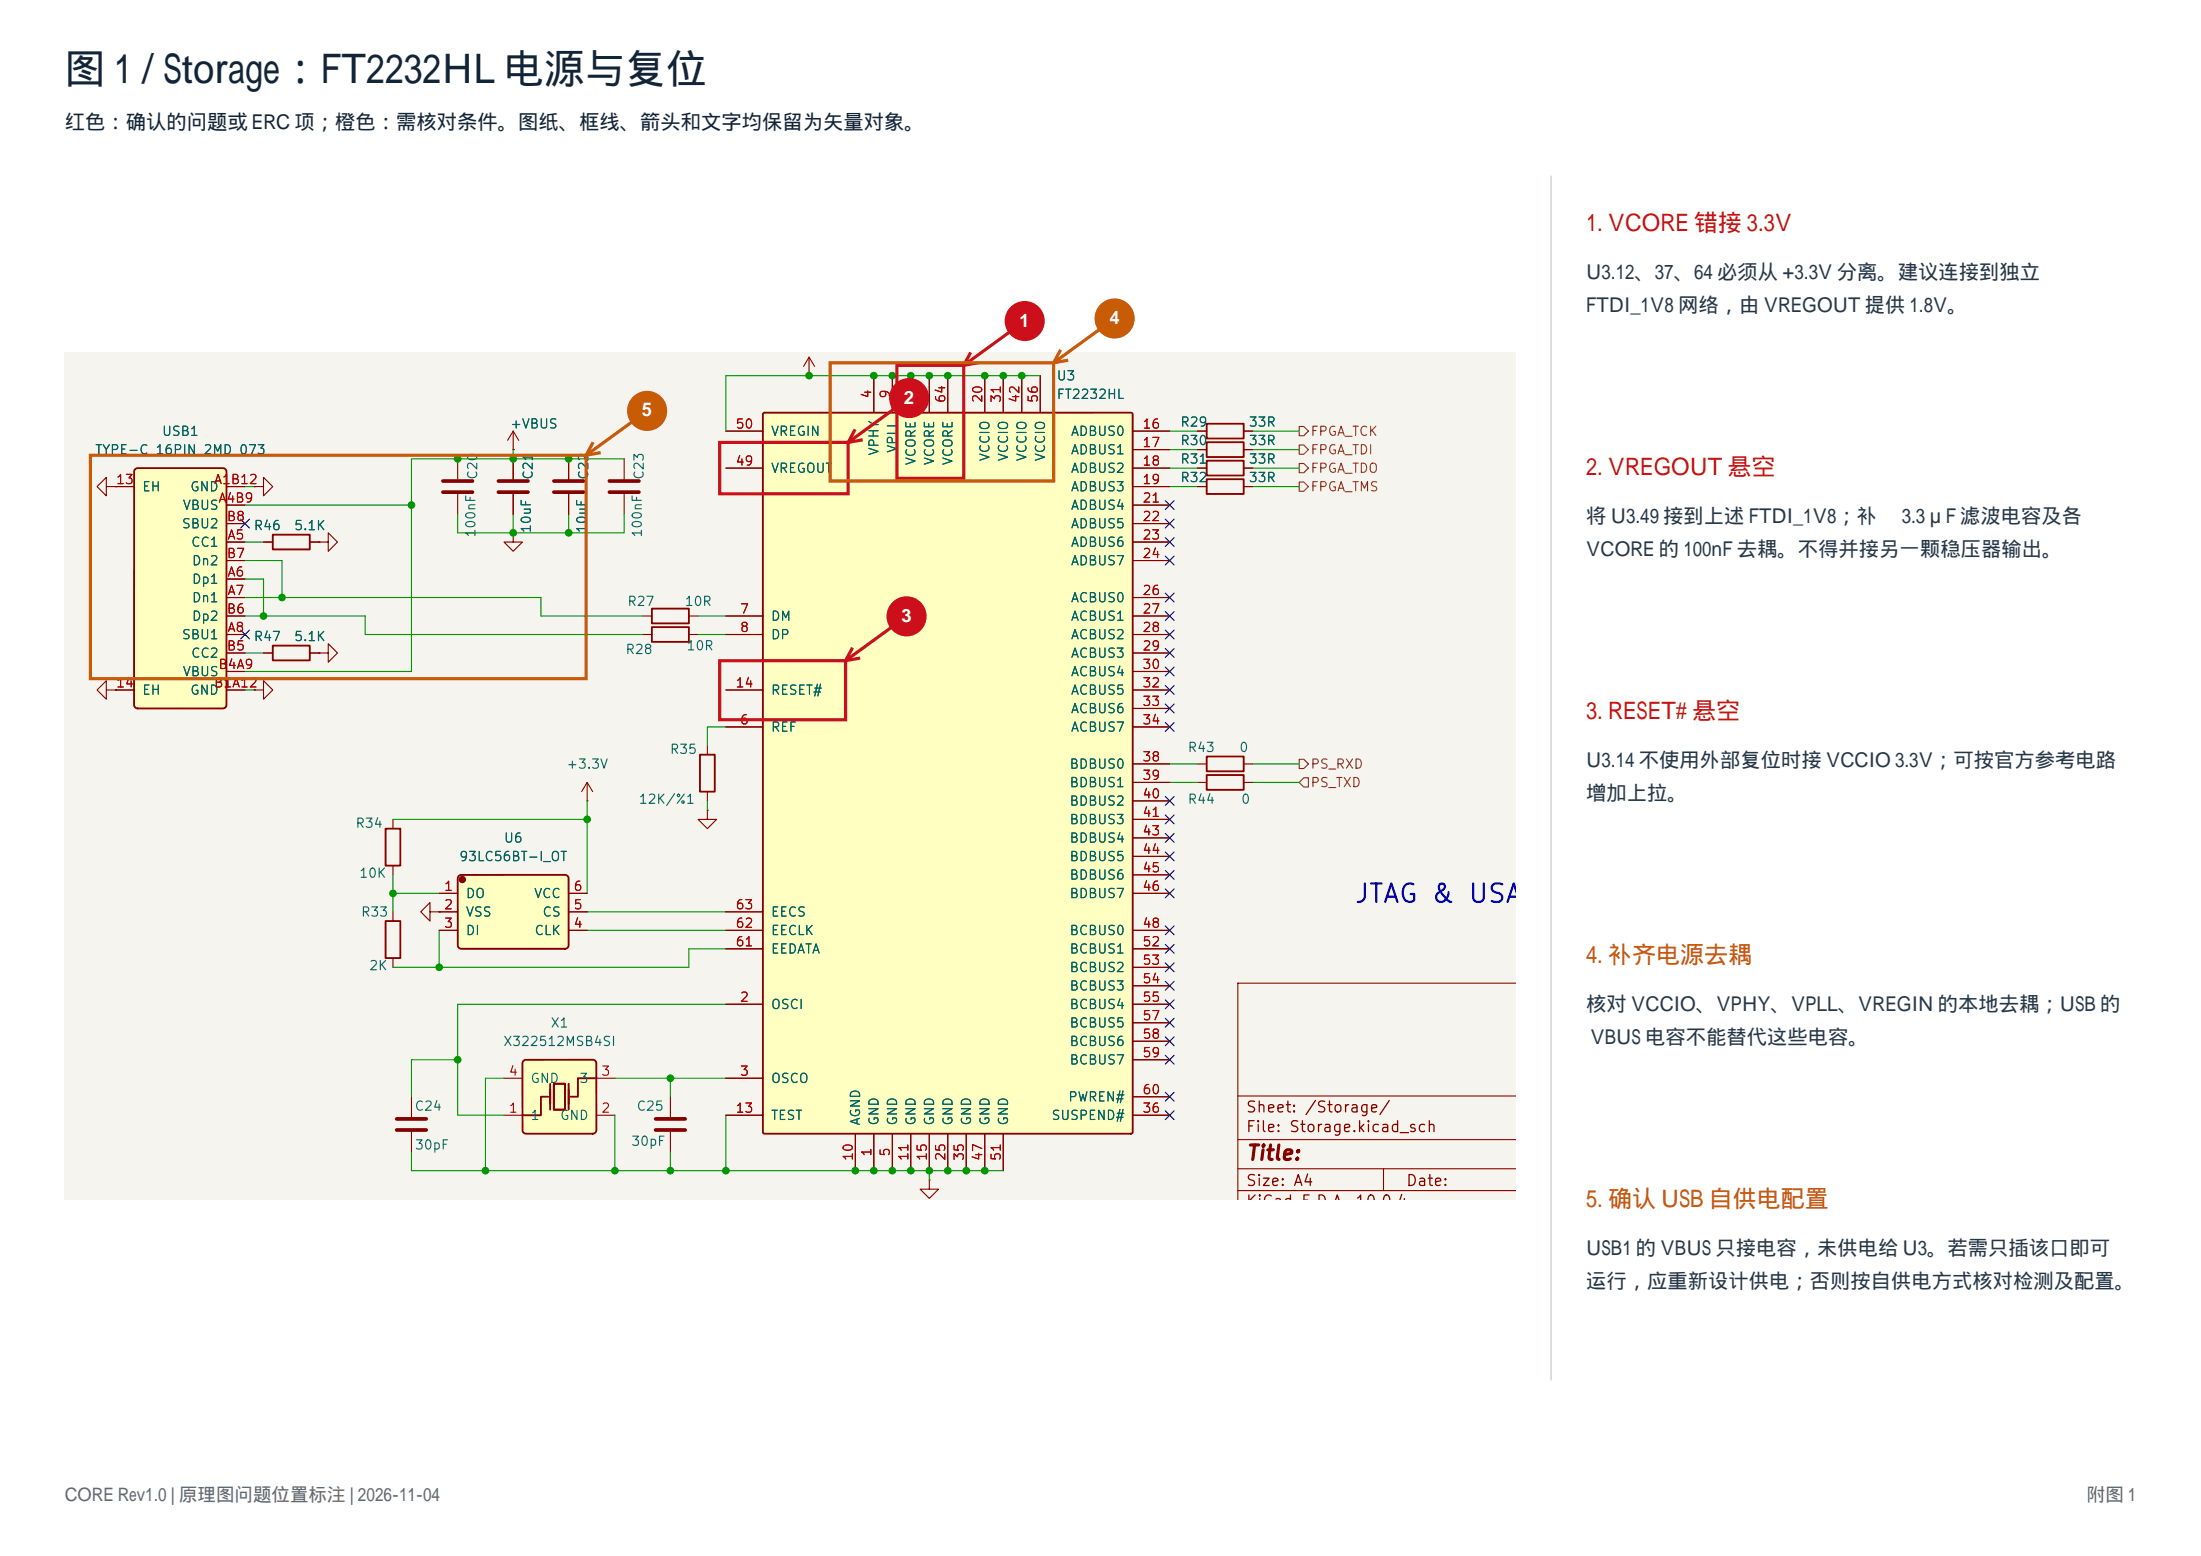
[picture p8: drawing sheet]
<svg xmlns="http://www.w3.org/2000/svg" width="420mm" height="297mm" viewBox="0 0 420 297" stroke-linecap="round" stroke-linejoin="round" font-family="sans-serif">
<path d="M12.3 67.2h277v161.9h-277z" fill="#f5f4ef" stroke="#f5f4ef" stroke-width=".19"/>
<path d="M50.3 103.5h1.7M59.1 103.5h1.8M60.9 103.5h1.7v-1.8l1.8 1.8-1.8 1.7v-1.7M60.9 103.5h.1M289.3 187.7h-53.1v41.4M236.2 217.5h53.1M236.2 209.2h53.1M236.2 227.3h53.1M236.2 223.1h53.1M264 223.1v4.2" fill="none" stroke="#840000" stroke-width=".21"/>
<path d="M52 102.1h7.1v2.8h-7.1z" fill="none" stroke="#840000" stroke-width=".35"/>
<path d="M25.8 89.6l.5-.3 16.4 .1 .3 .2 .2 .5v44.7l-.3 .3-.4 .1h-16.2a.71 .71 0 0 1-.7-.7v-44.6z" fill="#ffffc2"/>
<path d="M25.8 89.6l.5-.3 16.4 .1 .3 .2 .2 .5v44.7l-.3 .3-.4 .1h-16.2a.71 .71 0 0 1-.7-.7v-44.6z" fill="none" stroke="#840000" stroke-width=".35"/>
<g fill="none" stroke="#840000" stroke-width=".21">
<path d="M20.3 92.9v-1.8l-1.8 1.8 1.8 1.7v-1.7h1.8M22.1 92.9h.1M22.1 92.9h3.5M43.2 92.9h3.6M43.2 96.4h3.6M43.2 99.9h3.6M48.5 92.9h1.8v-1.8l1.7 1.8-1.7 1.7v-1.7M48.5 92.9h.1M43.2 103.5h3.6M43.2 110.5h3.6M43.2 114.1h3.6M43.2 117.6h3.6"/>
<path d="M43.2 107h3.6M20.3 131.7v-1.8l-1.8 1.8 1.8 1.8v-1.8h1.8M22.1 131.7h.1M22.1 131.7h3.5M43.2 131.7h3.6M43.2 121.1h3.6M43.2 128.2h3.6M43.2 124.6h3.6M48.5 131.7h1.8v-1.8l1.7 1.8-1.7 1.8v-1.8M48.5 131.7h.1M78.5 209.3v3.9M78.5 216v3.9"/>
<path d="M127.9 209.3v3.9M127.9 216v3.9"/>
</g>
<path d="M75.7 215.7h5.6M75.7 213.6h5.6M125.1 215.7h5.6M125.1 213.6h5.6" fill="none" stroke="#840000" stroke-width=".71"/>
<path d="M99.9 202.5l.4-.2h12.8l.5 .2 .2 .3v12.9a.71 .71 0 0 1-.7 .7h-12.7l-.5-.2-.2-.4v-12.8z" fill="#ffffc2"/>
<path d="M230.3 87.9h7v2.9h-7zM230.3 91.5h7v2.8h-7zM52 123.2h7.1v2.9h-7.1zM230.3 147.9h7v2.9h-7zM230.3 144.4h7v2.8h-7zM73.6 175.8h2.8v7.1h-2.8zM99.9 202.5l.4-.2h12.8l.5 .2 .2 .3v12.9a.71 .71 0 0 1-.7 .7h-12.7l-.5-.2-.2-.4v-12.8zM104.6 209.3h-1.4v3.6h-3.5M105 206.9v4.9M105.7 206.9h2.1v4.9h-2.1zM108.5 206.9v4.9M113.8 205.8h-3.5v3.5h-1.4" fill="none" stroke="#840000" stroke-width=".35"/>
<g fill="none" stroke="#840000" stroke-width=".21">
<path d="M97.9 85.8h.1M97.9 82.3l1.1 1.8M97.9 82.3l-1 1.8M97.9 82.3v3.5M228.5 89.3h1.8M228.5 92.9h1.8M237.3 89.3h1.8M237.3 92.9h1.8M50.3 124.6h1.7M59.1 124.6h1.8M60.9 124.6h1.7v-1.7l1.8 1.7-1.8 1.8v-1.8M60.9 124.6h.1"/>
<path d="M112 152.9h.1M112 149.3l-1 1.8M112 149.3l1.1 1.8M112 149.3v3.6M228.5 149.3h1.8M228.5 145.8h1.8M237.3 149.3h1.8M237.3 145.8h1.8M75 174v1.8M75 182.9v1.7M96.2 212.9h3.5M96.2 205.8h3.5"/>
<path d="M113.8 212.9h3.5M113.8 205.8h3.5"/>
</g>
<path d="M87.5 167.2l.4-.2h19.9l.4 .1 .3 .5v12.8a.71 .71 0 0 1-.7 .7h-19.8l-.3-.1-.3-.5-.1-12.8z" fill="#ffffc2"/>
<circle cx="88.2" cy="167.9" r=".53" fill="#840000" stroke="#840000" stroke-width=".35"/>
<path d="M230.3 84.4h7v2.8h-7zM230.3 80.9h7v2.8h-7zM73.6 158.2h2.8v7h-2.8zM133.6 144h2.8v7.1h-2.8zM87.5 167.2l.4-.2h19.9l.4 .1 .3 .5v12.8a.71 .71 0 0 1-.7 .7h-19.8l-.3-.1-.3-.5-.1-12.8z" fill="none" stroke="#840000" stroke-width=".35"/>
<g fill="none" stroke="#840000" stroke-width=".21">
<path d="M228.5 85.8h1.8M228.5 82.3h1.8M237.3 85.8h1.8M237.3 82.3h1.8M75 156.4v1.8M135 142.3v1.7M135 151.1v1.8M75 165.2v1.8M82 174v-1.7l-1.7 1.7 1.7 1.8v-1.8h1.8M83.8 174h.1M83.8 170.5h3.5M83.8 174h3.5"/>
<path d="M83.8 177.6h3.5M108.5 170.5h3.5M108.5 174h3.5M108.5 177.6h3.5"/>
</g>
<path d="M145.7 78.9l.2-.1h69.9l.3 .2v137l-.2 .4h-70l-.3-.2v-137.1z" fill="#ffffc2"/>
<path d="M145.7 78.9l.2-.1h69.9l.3 .2v137l-.2 .4h-70l-.3-.2v-137.1zM124.4 116.2h7.1v2.8h-7.1zM124.4 119.7h7.1v2.8h-7.1z" fill="none" stroke="#840000" stroke-width=".35"/>
<g fill="none" stroke="#840000" stroke-width=".21">
<path d="M154.4 71.7h.1M154.4 68.2l-1.1 1.7M154.4 68.2l1 1.7M154.4 68.2v3.5M166.7 71.7v7.1M170.3 71.7v7.1M173.8 71.7v7.1M177.3 71.7v7.1M180.9 71.7v7.1M187.9 71.7v7.1M191.4 71.7v7.1M195 71.7v7.1"/>
<path d="M198.5 71.7v7.1M22.1 92.9h.1M22.1 92.9h3.5M43.2 92.9h3.6M43.2 96.4h3.6M43.2 99.9h3.6M48.5 92.9h.1M87.3 87.6v3.9M87.3 94.3v3.9M97.9 85.8h.1M97.9 87.6v3.9M97.9 94.3v3.9"/>
<path d="M108.5 87.6v3.9M108.5 94.3v3.9M119.1 87.6v3.9M119.1 94.3v3.9M138.5 82.3h7.1M138.5 89.3h7.1M216.1 82.3h7.1M216.1 85.8h7.1M216.1 89.3h7.1M216.1 92.9h7.1M216.1 96.4h7.1M216.1 99.9h7.1"/>
<path d="M228.5 82.3h1.8M228.5 85.8h1.8M228.5 89.3h1.8M228.5 92.9h1.8M237.3 82.3h1.8M237.3 85.8h1.8M237.3 89.3h1.8M237.3 92.9h1.8M43.2 103.5h3.6M43.2 107h3.6M43.2 114.1h3.6M43.2 117.6h3.6"/>
<path d="M43.2 110.5h3.6M50.3 103.5h1.7M59.1 103.5h1.8M60.9 103.5h.1M97.9 101.7v1.8h1.8l-1.8 1.7-1.7-1.7h1.7M97.9 101.7h.1M122.6 117.6h1.8M131.5 117.6h1.7M138.5 117.6h7.1M216.1 103.5h7.1M216.1 107h7.1M216.1 114.1h7.1"/>
<path d="M216.1 117.6h7.1M22.1 131.7h.1M22.1 131.7h3.5M43.2 121.1h3.6M43.2 124.6h3.6M43.2 128.2h3.6M43.2 131.7h3.6M48.5 131.7h.1M50.3 124.6h1.7M59.1 124.6h1.8M60.9 124.6h.1M122.6 121.1h1.8"/>
<path d="M131.5 121.1h1.7M138.5 121.1h7.1M138.5 131.7h7.1M138.5 138.8h7.1M216.1 121.1h7.1M216.1 124.6h7.1M216.1 128.2h7.1M216.1 131.7h7.1M216.1 135.2h7.1M216.1 138.8h7.1M135 154.6v1.8h1.7l-1.7 1.8-1.8-1.8h1.8M135 154.6h.1"/>
<path d="M216.1 145.8h7.1M216.1 149.3h7.1M216.1 152.9h7.1M216.1 156.4h7.1M216.1 159.9h7.1M83.8 174h.1M83.8 170.5h3.5M83.8 177.6h3.5M83.8 174h3.5M108.5 170.5h3.5M108.5 177.6h3.5M108.5 174h3.5"/>
<path d="M138.5 177.6h7.1M138.5 174h7.1M216.1 163.5h7.1M216.1 167h7.1M216.1 170.5h7.1M216.1 177.6h7.1M138.5 181.1h7.1M138.5 191.7h7.1M216.1 181.1h7.1M216.1 184.6h7.1M216.1 188.2h7.1M216.1 191.7h7.1"/>
<path d="M216.1 195.2h7.1M216.1 198.7h7.1M138.5 205.8h7.1M138.5 212.9h7.1M163.2 216.4v7.1M166.7 216.4v7.1M170.3 216.4v7.1M173.8 216.4v7.1M177.3 216.4v7.1M180.9 216.4v7.1M184.4 216.4v7.1M187.9 216.4v7.1"/>
<path d="M191.4 216.4v7.1M216.1 212.9h7.1M216.1 202.3h7.1M216.1 209.3h7.1M177.3 225.2v1.8h1.8l-1.8 1.7-1.7-1.7h1.7M177.3 225.2h.1"/>
</g>
<path d="M84.5 91.8h5.7M84.5 93.9h5.7M95.1 91.8h5.6M95.1 93.9h5.6M105.7 91.8h5.6M105.7 93.9h5.6M116.3 91.8h5.6M116.3 93.9h5.6" fill="none" stroke="#840000" stroke-width=".71"/>
<path d="M247.9 88.5h.9l.9 .8-.9 .9h-.9zM247.9 92h.9l.9 .9-.9 .9h-.9zM247.9 84.9h.9l.9 .9-.9 .9h-.9zM247.9 81.4h.9l.9 .9-.9 .9h-.9zM247.9 144.9h.9l.9 .9-.9 .9h-.9zM248.8 148.5h.9v1.7h-.9l-.9-.9z" fill="none" stroke="#725600" stroke-width=".21"/>
<g fill="none" stroke="#009600" stroke-width=".21">
<path d="M198.5 71.7h-60v10.6M46.8 92.9h1.7M46.8 96.4h31.7M87.3 98.2v3.5h31.8v-3.5M97.9 85.8v1.8M97.9 98.2v3.5M108.5 98.2v3.5M119.1 87.6h-40.6v40.6h-31.7M223.2 92.9h5.3M223.2 89.3h5.3M223.2 82.3h5.3M223.2 85.8h5.3"/>
<path d="M239.1 92.9h8.8M239.1 89.3h8.8M239.1 82.3h8.8M239.1 85.8h8.8M46.8 107h7v7.1M46.8 110.5h3.5v7.1M46.8 114.1h56.4v3.5h19.4M46.8 103.5h3.5M46.8 117.6h22.9v3.5h52.9M133.2 117.6h5.3M46.8 131.7h1.7M46.8 124.6h3.5"/>
<path d="M133.2 121.1h5.3M138.5 138.8h-3.5v3.5M75 156.4h37M112 152.9v17.6M135 152.9v1.7M223.2 145.8h5.3M223.2 149.3h5.3M239.1 145.8h8.8M239.1 149.3h8.8M75 170.5h8.8M75 167v7M83.8 177.6v7"/>
<path d="M112 174h26.5M112 177.6h26.5M138.5 191.7h-51.2v21.2h8.9M138.5 181.1h-7v3.5h-56.5M78.5 219.9v3.6h112.9M87.3 202.3h-8.8v7M96.2 205.8h-3.6v17.7M117.3 212.9v10.6M117.3 205.8h21.2M127.9 205.8v3.5M127.9 219.9v3.6M138.5 212.9v10.6"/>
<path d="M177.3 223.5v1.7"/>
</g>
<g fill="none" stroke="#000084" stroke-width=".21">
<path d="M45.9 99.1l1.7 1.7M47.6 99.1l-1.7 1.7M222.4 99.1l1.7 1.7M222.4 95.6l1.7 1.7M224.1 99.1l-1.7 1.7M224.1 95.6l-1.7 1.7M222.4 106.1l1.7 1.7M222.4 113.2l1.7 1.7M222.4 116.7l1.7 1.7M222.4 102.6l1.7 1.7M224.1 106.1l-1.7 1.7M224.1 113.2l-1.7 1.7"/>
<path d="M224.1 116.7l-1.7 1.7M224.1 102.6l-1.7 1.7M45.9 120.3l1.7 1.7M47.6 120.3l-1.7 1.7M222.4 134.4l1.7 1.7M222.4 130.9l1.7 1.6M222.4 127.3l1.7 1.7M222.4 137.9l1.7 1.7M222.4 120.3l1.7 1.7M222.4 123.8l1.7 1.7M224.1 134.4l-1.7 1.7M224.1 130.9l-1.7 1.6"/>
<path d="M224.1 127.3l-1.7 1.7M224.1 137.9l-1.7 1.7M224.1 120.3l-1.7 1.7M224.1 123.8l-1.7 1.7M222.4 155.6l1.7 1.6M222.4 152l1.7 1.7M222.4 159.1l1.7 1.7M224.1 155.6l-1.7 1.6M224.1 152l-1.7 1.7M224.1 159.1l-1.7 1.7M222.4 176.7l1.7 1.7M222.4 166.1l1.7 1.7"/>
<path d="M222.4 162.6l1.7 1.7M222.4 169.7l1.7 1.7M224.1 176.7l-1.7 1.7M224.1 166.1l-1.7 1.7M224.1 162.6l-1.7 1.7M224.1 169.7l-1.7 1.7M222.4 197.9l1.7 1.7M222.4 187.3l1.7 1.7M222.4 180.3l1.7 1.7M222.4 190.8l1.7 1.7M222.4 183.8l1.7 1.7M222.4 194.4l1.7 1.7"/>
<path d="M224.1 197.9l-1.7 1.7M224.1 187.3l-1.7 1.7M224.1 180.3l-1.7 1.7M224.1 190.8l-1.7 1.7M224.1 183.8l-1.7 1.7M224.1 194.4l-1.7 1.7M222.4 212l1.7 1.7M222.4 208.5l1.7 1.7M222.4 201.4l1.7 1.7M224.1 212l-1.7 1.7M224.1 208.5l-1.7 1.7M224.1 201.4l-1.7 1.7"/>
</g>
<g fill="#009600" stroke="#009600" stroke-width=".19">
<circle cx="92.6" cy="223.5" r=".64"/>
<circle cx="117.3" cy="223.5" r=".64"/>
<circle cx="87.3" cy="202.3" r=".64"/>
<circle cx="127.9" cy="205.8" r=".64"/>
<circle cx="83.8" cy="184.6" r=".64"/>
<circle cx="180.9" cy="223.5" r=".64"/>
<circle cx="184.4" cy="223.5" r=".64"/>
<circle cx="187.9" cy="223.5" r=".64"/>
<circle cx="50.3" cy="117.6" r=".64"/>
<circle cx="53.8" cy="114.1" r=".64"/>
<circle cx="78.5" cy="96.4" r=".64"/>
<circle cx="87.3" cy="87.6" r=".64"/>
<circle cx="154.4" cy="71.7" r=".64"/>
<circle cx="108.5" cy="87.6" r=".64"/>
<circle cx="97.9" cy="87.6" r=".64"/>
<circle cx="112" cy="156.4" r=".64"/>
<circle cx="75" cy="170.5" r=".64"/>
<circle cx="108.5" cy="101.7" r=".64"/>
<circle cx="97.9" cy="101.7" r=".64"/>
<circle cx="138.5" cy="223.5" r=".64"/>
<circle cx="127.9" cy="223.5" r=".64"/>
<circle cx="166.7" cy="223.5" r=".64"/>
<circle cx="170.3" cy="223.5" r=".64"/>
<circle cx="163.2" cy="223.5" r=".64"/>
<circle cx="177.3" cy="223.5" r=".64"/>
<circle cx="173.8" cy="223.5" r=".64"/>
<circle cx="173.8" cy="71.7" r=".64"/>
<circle cx="166.7" cy="71.7" r=".64"/>
<circle cx="170.3" cy="71.7" r=".64"/>
<circle cx="180.9" cy="71.7" r=".64"/>
<circle cx="177.3" cy="71.7" r=".64"/>
<circle cx="191.4" cy="71.7" r=".64"/>
<circle cx="187.9" cy="71.7" r=".64"/>
<circle cx="195" cy="71.7" r=".64"/>
</g>
<path d="M296 33.5v230" fill="none" stroke="#ccd4db" stroke-width=".28"/>
<path d="M171.2 69.7h12.7v21.6h-12.7zM173.5 76l-11.7 8.4M185.2 67.3l-1.3 2.4M186.7 69.2l-2.8 .5M195.5 61.3l-11.6 8.4M137.3 84.4h24.5v9.9h-24.5zM163.2 82l-1.4 2.4M164.6 83.9l-2.8 .5M173 117.6l-11.6 8.5M137.3 126.1h24.1v11.3h-24.1zM162.7 123.6l-1.3 2.5M164.1 125.6l-2.7 .5" fill="none" stroke="#cc0f1a" stroke-width=".6"/>
<g fill="#cc0f1a" stroke="#cc0f1a" stroke-width=".6">
<circle cx="195.5" cy="61.3" r="3.5"/>
<circle cx="173.5" cy="76" r="3.5"/>
<circle cx="173" cy="117.6" r="3.5"/>
</g>
<path d="M123.5 78.4l-11.7 8.5M158.4 69.3h42.7v22.5h-42.7zM202.4 66.8l-1.3 2.5M203.8 68.8l-2.7 .5M212.7 60.8l-11.6 8.5M17.2 86.9h94.6v42.6h-94.6zM113.2 84.4l-1.4 2.5M114.6 86.4l-2.8 .5" fill="none" stroke="#c75c05" stroke-width=".6"/>
<g fill="#c75c05" stroke="#c75c05" stroke-width=".6">
<circle cx="212.7" cy="60.8" r="3.5"/>
<circle cx="123.5" cy="78.4" r="3.5"/>
</g>
<text font-size="7.8" fill="#122438" x="12.3" y="15.9">图 1 / Storage：FT2232HL 电源与复位</text>
<g font-size="4.6" fill="#cc0f1a">
<text x="302.7" y="44.1">1. VCORE 错接 3.3V</text>
<text x="302.7" y="90.7">2. VREGOUT 悬空</text>
<text x="302.7" y="137.2">3. RESET# 悬空</text>
</g>
<g font-size="4.6" fill="#c75c05">
<text x="302.7" y="183.8">4. 补齐电源去耦</text>
<text x="302.7" y="230.4">5. 确认 USB 自供电配置</text>
</g>
<text font-size="3.9" fill="#122438" x="12.3" y="24.7">红色：确认的问题或 ERC 项；橙色：需核对条件。图纸、框线、箭头和文字均保留为矢量对象。</text>
<g font-size="3.9" fill="#253747">
<text x="302.7" y="53.3">U3.12、37、64 必须从 +3.3V 分离。建议连接到独立</text>
<text x="302.7" y="59.6">FTDI_1V8 网络，由 VREGOUT 提供 1.8V。</text>
<text x="302.7" y="99.8">将 U3.49 接到上述 FTDI_1V8；补 ≥3.3µF 滤波电容及各</text>
<text x="302.7" y="106.2">VCORE 的 100nF 去耦。不得并接另一颗稳压器输出。</text>
<text x="302.7" y="146.4">U3.14 不使用外部复位时接 VCCIO 3.3V；可按官方参考电路</text>
<text x="302.7" y="152.8">增加上拉。</text>
<text x="302.7" y="193">核对 VCCIO、VPHY、VPLL、VREGIN 的本地去耦；USB 的</text>
<text x="303.5" y="199.3">VBUS 电容不能替代这些电容。</text>
<text x="302.7" y="239.5">USB1 的 VBUS 只接电容，未供电给 U3。若需只插该口即可</text>
<text x="302.7" y="245.9">运行，应重新设计供电；否则按自供电方式核对检测及配置。</text>
</g>
<g font-size="3.5" fill="#fff">
<text x="194.6" y="62.3">1</text>
<text x="211.7" y="61.8">4</text>
<text x="172.5" y="77">2</text>
<text x="122.5" y="79.5">5</text>
<text x="172" y="118.7">3</text>
</g>
<text font-size="3.5" fill="#0000c2" x="258.2" y="173.2">JTAG &amp; USART</text>
<g font-size="3.5" fill="#666">
<text x="12.3" y="286.4">CORE Rev1.0 | 原理图问题位置标注 | 2026-11-04</text>
<text x="398.2" y="286.4">附图 1</text>
</g>
<text font-size="2.8" fill="#840000" x="237.6" y="222.2">Title:</text>
<g font-size="2.5" fill="#006464">
<text x="229.9" y="-.5">TXS02612RTWR</text>
<text x="52.6" y="24.9">BOOT_CFG1</text>
</g>
<g font-size="2.1" fill="#840000">
<text x="237.6" y="212.9">Sheet: /Storage/</text>
<text x="237.6" y="216.6">File: Storage.kicad_sch</text>
<text x="237.6" y="226.9">Size: A4</text>
<text x="268.2" y="226.9">Date:</text>
<text x="237.6" y="230.8">KiCad E.D.A. 10.0.4</text>
</g>
<g font-size="2" fill="#840000">
<text x="56.5" y="11.2">OFF</text>
<text x="65.3" y="11.2">ON</text>
</g>
<g font-size="1.8" fill="#a90000">
<text x="72.2" y="11.7">3</text>
<text x="51.1" y="15.2">2</text>
<text x="72.2" y="15.2">4</text>
<text x="166.7" y="76.2" transform="rotate(-90 166.7 76.2)">4</text>
<text x="170.2" y="76.2" transform="rotate(-90 170.2 76.2)">9</text>
<text x="173.8" y="77.1" transform="rotate(-90 173.8 77.1)">12</text>
<text x="177.3" y="77.1" transform="rotate(-90 177.3 77.1)">37</text>
<text x="180.8" y="77.1" transform="rotate(-90 180.8 77.1)">64</text>
<text x="187.9" y="77.1" transform="rotate(-90 187.9 77.1)">20</text>
<text x="191.4" y="77.1" transform="rotate(-90 191.4 77.1)">31</text>
<text x="194.9" y="77.1" transform="rotate(-90 194.9 77.1)">42</text>
<text x="198.5" y="77.1" transform="rotate(-90 198.5 77.1)">56</text>
<text x="140.2" y="82.3">50</text>
<text x="217.9" y="82.3">16</text>
<text x="140.2" y="89.3">49</text>
<text x="217.9" y="85.8">17</text>
<text x="217.9" y="89.3">18</text>
<text x="22" y="92.8">13</text>
<text x="40.7" y="92.8">A1B12</text>
<text x="217.9" y="92.8">19</text>
<text x="41.5" y="96.4">A4B9</text>
<text x="43.1" y="99.9">B8</text>
<text x="217.9" y="96.4">21</text>
<text x="217.9" y="99.9">22</text>
<text x="43.1" y="107">B7</text>
<text x="43.3" y="103.4">A5</text>
<text x="217.9" y="103.4">23</text>
<text x="217.9" y="107">24</text>
<text x="43.3" y="110.5">A6</text>
<text x="43.1" y="117.5">B6</text>
<text x="43.3" y="114">A7</text>
<text x="141.1" y="117.5">7</text>
<text x="217.9" y="114">26</text>
<text x="217.9" y="117.5">27</text>
<text x="43.1" y="124.6">B5</text>
<text x="43.3" y="121.1">A8</text>
<text x="141.1" y="121.1">8</text>
<text x="217.9" y="121.1">28</text>
<text x="217.9" y="124.6">29</text>
<text x="22" y="131.7">14</text>
<text x="40.7" y="131.7">B1A12</text>
<text x="41.5" y="128.1">B4A9</text>
<text x="140.2" y="131.7">14</text>
<text x="217.9" y="128.1">30</text>
<text x="217.9" y="131.7">32</text>
<text x="217.9" y="135.2">33</text>
<text x="141.1" y="138.7">6</text>
<text x="217.9" y="138.7">34</text>
<text x="217.9" y="145.8">38</text>
<text x="217.9" y="149.3">39</text>
<text x="217.9" y="152.8">40</text>
<text x="217.9" y="156.4">41</text>
<text x="217.9" y="159.9">43</text>
<text x="217.9" y="163.4">44</text>
<text x="217.9" y="167">45</text>
<text x="84.6" y="170.5">1</text>
<text x="109.3" y="170.5">6</text>
<text x="217.9" y="170.5">46</text>
<text x="84.6" y="174">2</text>
<text x="84.6" y="177.5">3</text>
<text x="109.3" y="177.5">4</text>
<text x="109.3" y="174">5</text>
<text x="140.2" y="177.5">62</text>
<text x="140.2" y="174">63</text>
<text x="217.9" y="177.5">48</text>
<text x="140.2" y="181.1">61</text>
<text x="217.9" y="181.1">52</text>
<text x="217.9" y="184.6">53</text>
<text x="141.1" y="191.7">2</text>
<text x="217.9" y="188.1">54</text>
<text x="217.9" y="191.7">55</text>
<text x="217.9" y="195.2">57</text>
<text x="217.9" y="198.7">58</text>
<text x="217.9" y="202.2">59</text>
<text x="96.9" y="205.8">4</text>
<text x="114.6" y="205.8">3</text>
<text x="141.1" y="205.8">3</text>
<text x="217.9" y="209.3">60</text>
<text x="96.9" y="212.8">1</text>
<text x="114.6" y="212.8">2</text>
<text x="140.2" y="212.8">13</text>
<text x="217.9" y="212.8">36</text>
<text x="163.2" y="221.7" transform="rotate(-90 163.2 221.7)">10</text>
<text x="166.7" y="220.9" transform="rotate(-90 166.7 220.9)">1</text>
<text x="170.2" y="220.9" transform="rotate(-90 170.2 220.9)">5</text>
<text x="173.8" y="221.7" transform="rotate(-90 173.8 221.7)">11</text>
<text x="177.3" y="221.7" transform="rotate(-90 177.3 221.7)">15</text>
<text x="180.8" y="221.7" transform="rotate(-90 180.8 221.7)">25</text>
<text x="184.4" y="221.7" transform="rotate(-90 184.4 221.7)">35</text>
<text x="187.9" y="221.7" transform="rotate(-90 187.9 221.7)">47</text>
<text x="191.4" y="221.7" transform="rotate(-90 191.4 221.7)">51</text>
</g>
<g font-size="1.8" fill="#006464">
<text x="91" y="11.3">R11</text>
<text x="104" y="11.3">20K</text>
<text x="91" y="14.8">R12</text>
<text x="104" y="14.8">20K</text>
<text x="292.1" y="43.1">R17</text>
<text x="308" y="43.1">R16</text>
<text x="320.4" y="42.7">330</text>
<text x="310.1" y="52.6">10K</text>
<text x="344.6" y="52.9">Card1</text>
<text x="293.2" y="58.6">+3.3V</text>
<text x="201.5" y="73.1">U3</text>
<text x="201.5" y="76.6">FT2232HL</text>
<text x="30.8" y="83.6">USB1</text>
<text x="97.2" y="82.2">+VBUS</text>
<text x="147" y="83.6">VREGIN</text>
<text x="204.2" y="83.6">ADBUS0</text>
<text x="225.1" y="81.9">R29</text>
<text x="238.1" y="81.9">33R</text>
<text x="18" y="87.2">TYPE-C_16PIN_2MD_073</text>
<text x="168.1" y="87.1" transform="rotate(-90 168.1 87.1)">VPHY</text>
<text x="171.6" y="86.6" transform="rotate(-90 171.6 86.6)">VPLL</text>
<text x="175.1" y="88.9" transform="rotate(-90 175.1 88.9)">VCORE</text>
<text x="178.7" y="88.9" transform="rotate(-90 178.7 88.9)">VCORE</text>
<text x="182.2" y="88.9" transform="rotate(-90 182.2 88.9)">VCORE</text>
<text x="189.3" y="88.2" transform="rotate(-90 189.3 88.2)">VCCIO</text>
<text x="192.8" y="88.2" transform="rotate(-90 192.8 88.2)">VCCIO</text>
<text x="196.3" y="88.2" transform="rotate(-90 196.3 88.2)">VCCIO</text>
<text x="199.9" y="88.2" transform="rotate(-90 199.9 88.2)">VCCIO</text>
<text x="204.2" y="87.2">ADBUS1</text>
<text x="225.1" y="88.9">R31</text>
<text x="225.1" y="85.4">R30</text>
<text x="238.1" y="88.9">33R</text>
<text x="238.1" y="85.4">33R</text>
<text x="27" y="94.2">EH</text>
<text x="36.2" y="94.2">GND</text>
<text x="91.5" y="91.7" transform="rotate(-90 91.5 91.7)">C20</text>
<text x="102.1" y="91.7" transform="rotate(-90 102.1 91.7)">C21</text>
<text x="112.7" y="91.7" transform="rotate(-90 112.7 91.7)">C22</text>
<text x="123.3" y="91.7" transform="rotate(-90 123.3 91.7)">C23</text>
<text x="147" y="90.7">VREGOUT</text>
<text x="204.2" y="90.7">ADBUS2</text>
<text x="204.2" y="94.2">ADBUS3</text>
<text x="225.1" y="92.5">R32</text>
<text x="238.1" y="92.5">33R</text>
<text x="34.6" y="101.3">SBU2</text>
<text x="34.7" y="97.8">VBUS</text>
<text x="48.3" y="101.6">R46</text>
<text x="56" y="101.6">5.1K</text>
<text x="101.7" y="101.9" transform="rotate(-90 101.7 101.9)">10uF</text>
<text x="112.3" y="101.9" transform="rotate(-90 112.3 101.9)">10uF</text>
<text x="204.2" y="97.8">ADBUS4</text>
<text x="204.2" y="101.3">ADBUS5</text>
<text x="36.3" y="104.8">CC1</text>
<text x="91.2" y="102.7" transform="rotate(-90 91.2 102.7)">100nF</text>
<text x="122.9" y="102.7" transform="rotate(-90 122.9 102.7)">100nF</text>
<text x="204.2" y="104.8">ADBUS6</text>
<text x="36.5" y="111.9">Dp1</text>
<text x="36.5" y="108.3">Dn2</text>
<text x="204.2" y="108.3">ADBUS7</text>
<text x="36.5" y="115.4">Dn1</text>
<text x="36.5" y="118.9">Dp2</text>
<text x="119.6" y="116.1">R27</text>
<text x="130.5" y="116.1">10R</text>
<text x="147" y="118.9">DM</text>
<text x="204.2" y="115.4">ACBUS0</text>
<text x="204.2" y="118.9">ACBUS1</text>
<text x="34.6" y="122.5">SBU1</text>
<text x="36.3" y="126">CC2</text>
<text x="48.3" y="122.8">R47</text>
<text x="56" y="122.8">5.1K</text>
<text x="119.2" y="125.3">R28</text>
<text x="130.9" y="124.6">10R</text>
<text x="147" y="122.5">DP</text>
<text x="204.2" y="122.5">ACBUS2</text>
<text x="204.2" y="126">ACBUS3</text>
<text x="34.7" y="129.5">VBUS</text>
<text x="204.2" y="129.5">ACBUS4</text>
<text x="27" y="133">EH</text>
<text x="36.2" y="133">GND</text>
<text x="147" y="133">RESET#</text>
<text x="204.2" y="133">ACBUS5</text>
<text x="204.2" y="136.6">ACBUS6</text>
<text x="147" y="140.1">REF</text>
<text x="204.2" y="140.1">ACBUS7</text>
<text x="226.5" y="144">R43</text>
<text x="236.3" y="144">0</text>
<text x="108" y="147.2">+3.3V</text>
<text x="127.7" y="144.3">R35</text>
<text x="204" y="147.2">BDBUS0</text>
<text x="121.7" y="153.9">12K/%1</text>
<text x="204" y="150.7">BDBUS1</text>
<text x="204" y="154.2">BDBUS2</text>
<text x="226.5" y="153.9">R44</text>
<text x="236.7" y="153.9">0</text>
<text x="67.7" y="158.5">R34</text>
<text x="96" y="161.3">U6</text>
<text x="204" y="157.8">BDBUS3</text>
<text x="204" y="161.3">BDBUS4</text>
<text x="68.4" y="168">10K</text>
<text x="87.5" y="164.8">93LC56BT-I_OT</text>
<text x="204" y="164.8">BDBUS5</text>
<text x="88.8" y="171.9">DO</text>
<text x="101.8" y="171.9">VCC</text>
<text x="204" y="168.3">BDBUS6</text>
<text x="204" y="171.9">BDBUS7</text>
<text x="68.8" y="175.4">R33</text>
<text x="88.8" y="175.4">VSS</text>
<text x="88.8" y="178.9">DI</text>
<text x="101.9" y="178.9">CLK</text>
<text x="103.4" y="175.4">CS</text>
<text x="147" y="178.9">EECLK</text>
<text x="147" y="175.4">EECS</text>
<text x="204" y="178.9">BCBUS0</text>
<text x="70.3" y="185.6">2K</text>
<text x="147" y="182.5">EEDATA</text>
<text x="204" y="182.5">BCBUS1</text>
<text x="204" y="186">BCBUS2</text>
<text x="204" y="189.5">BCBUS3</text>
<text x="104.9" y="196.6">X1</text>
<text x="147" y="193">OSCI</text>
<text x="204" y="193">BCBUS4</text>
<text x="204" y="196.6">BCBUS5</text>
<text x="95.9" y="200.1">X322512MSB4SI</text>
<text x="204" y="200.1">BCBUS6</text>
<text x="204" y="203.6">BCBUS7</text>
<text x="101.1" y="207.2">GND</text>
<text x="110.4" y="207.2">3</text>
<text x="147" y="207.2">OSCO</text>
<text x="79" y="212.5">C24</text>
<text x="101.1" y="214.2">1</text>
<text x="106.7" y="214.2">GND</text>
<text x="121.3" y="212.5">C25</text>
<text x="147" y="214.2">TEST</text>
<text x="164.6" y="215" transform="rotate(-90 164.6 215)">AGND</text>
<text x="168.1" y="215" transform="rotate(-90 168.1 215)">GND</text>
<text x="171.6" y="215" transform="rotate(-90 171.6 215)">GND</text>
<text x="175.1" y="215" transform="rotate(-90 175.1 215)">GND</text>
<text x="178.7" y="215" transform="rotate(-90 178.7 215)">GND</text>
<text x="182.2" y="215" transform="rotate(-90 182.2 215)">GND</text>
<text x="185.7" y="215" transform="rotate(-90 185.7 215)">GND</text>
<text x="189.3" y="215" transform="rotate(-90 189.3 215)">GND</text>
<text x="192.8" y="215" transform="rotate(-90 192.8 215)">GND</text>
<text x="200.5" y="214.2">SUSPEND#</text>
<text x="203.7" y="210.7">PWREN#</text>
<text x="79" y="219.9">30pF</text>
<text x="120.3" y="219.2">30pF</text>
</g>
<g font-size="1.8" fill="#725600">
<text x="117.6" y="13.1">BOOT_MODE0</text>
<text x="117.6" y="16.6">BOOT_MODE1</text>
<text x="249.9" y="83.6">FPGA_TCK</text>
<text x="249.9" y="87.2">FPGA_TDI</text>
<text x="249.9" y="90.7">FPGA_TDO</text>
<text x="249.9" y="94.2">FPGA_TMS</text>
<text x="249.9" y="147.2">PS_RXD</text>
<text x="249.9" y="150.7">PS_TXD</text>
</g>
<text font-size="1.8" fill="#840000" x="386.6" y="146">C</text>
</svg>
